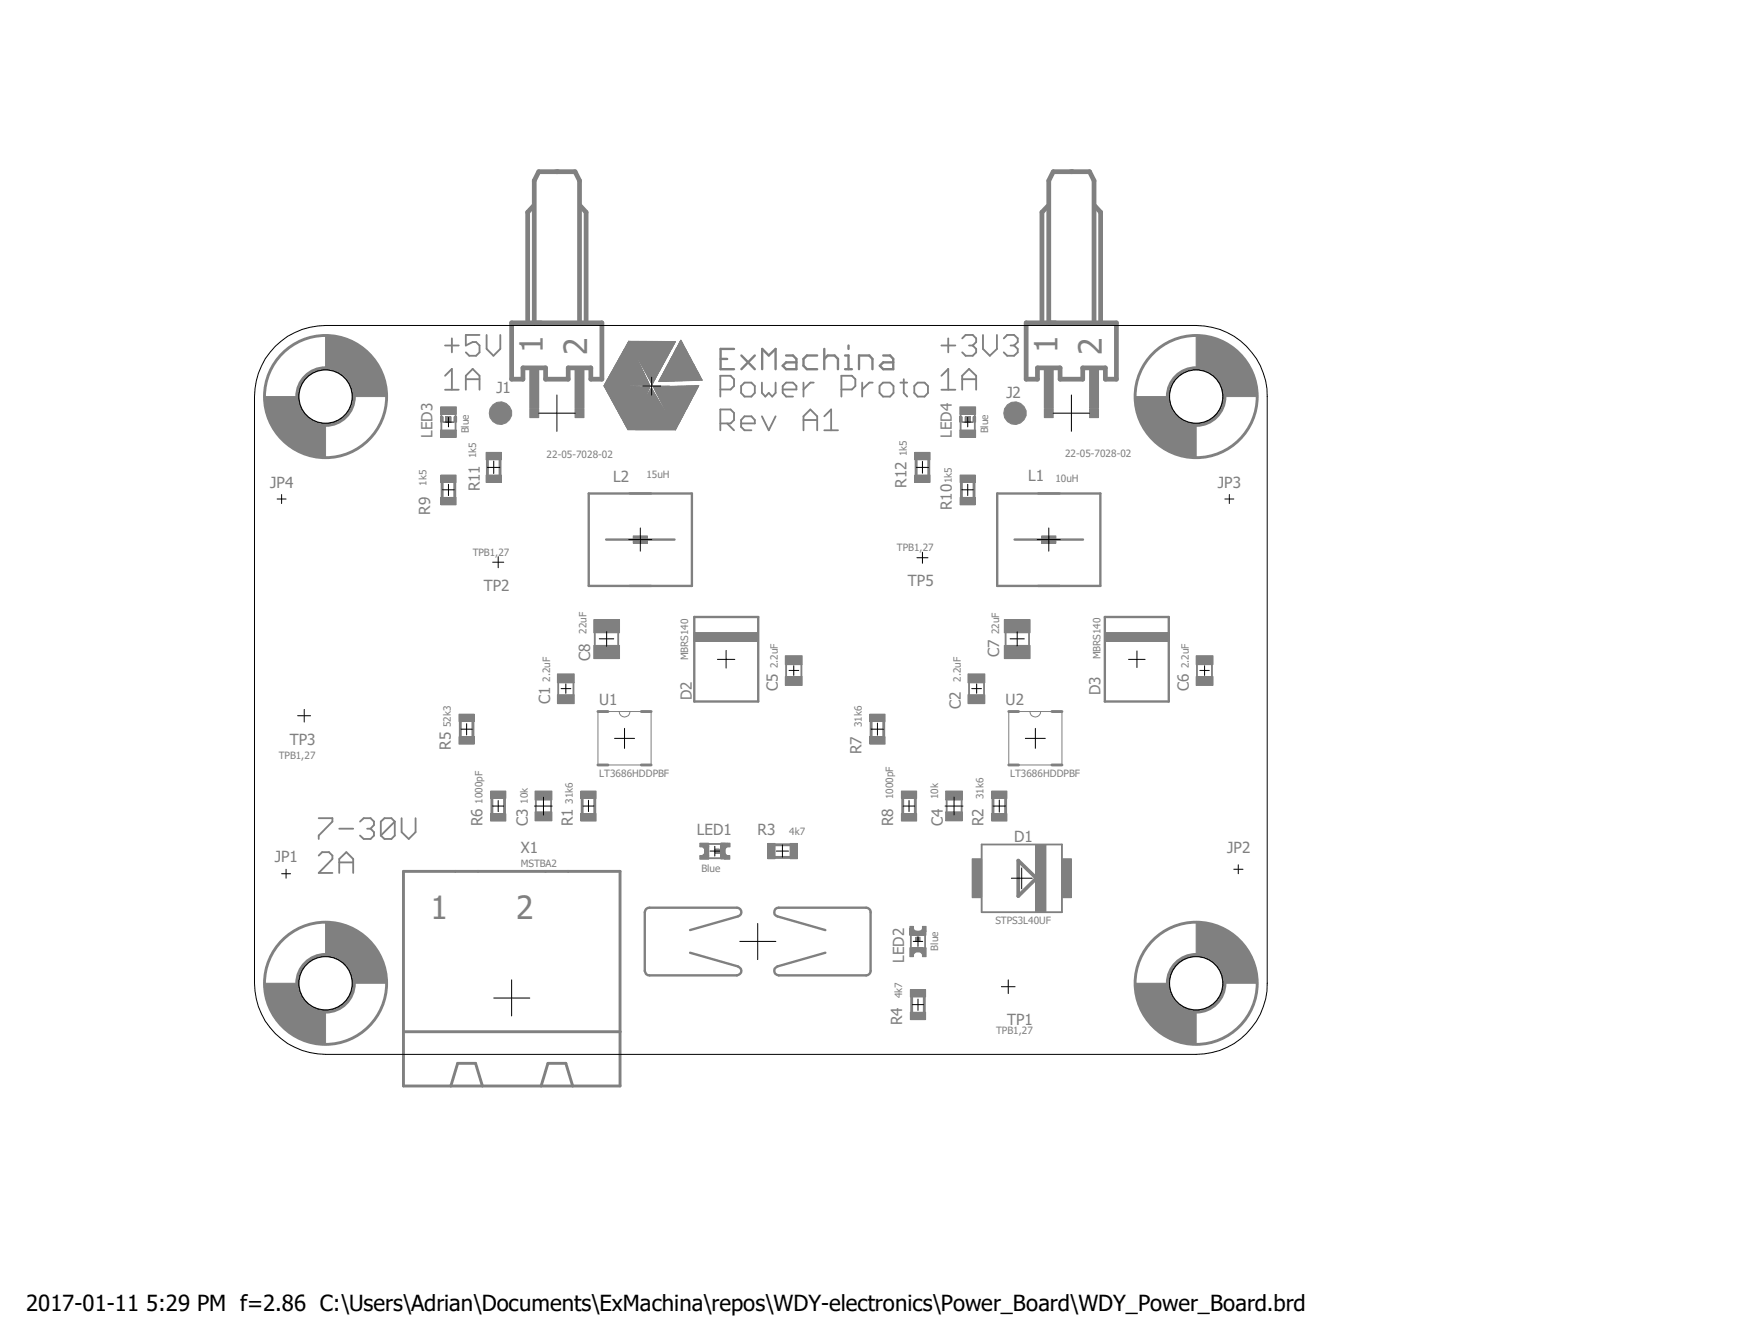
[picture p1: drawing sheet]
<svg xmlns="http://www.w3.org/2000/svg" width="279mm" height="216mm" viewBox="0 0 279 216" stroke-linecap="round" stroke-linejoin="round" font-family="sans-serif">
<path d="M4.2 20.2l271 170.4M275.2 20.2l-271 170.4" fill="none" stroke="#fff" stroke-width=".16"/>
<g fill="none" stroke="#808080" stroke-width=".3">
<path d="M71.6 55.5h2.2M72.7 54.4v2.2M77.1 53.8h-2.2v1.7l1.1-.5h.6l.5 .5v1.1l-.5 .6h-1.1l-.6-.6M78.3 53.8v2.3l1.1 1.1 1.1-1.1v-2.3M151.4 55.5h2.3M152.5 54.4v2.2M154.8 54.4l.5-.6h1.2l.5 .6v.6l-.5 .5M155.9 55.5h.6M156.5 55.5l.5 .6v.5l-.5 .6h-1.2l-.5-.6M158.1 53.8v2.3l1.1 1.1 1.2-1.1v-2.3M161.5 54.4l.5-.6h1.1l.6 .6v.6l-.6 .5M162.6 55.5h.5"/>
<path d="M163.1 55.5l.6 .6v.5l-.6 .6h-1.1l-.5-.6M71.6 60.4l1.1-1.1v3.4M71.6 62.7h2.2M74.9 62.7v-2.3l1.1-1.1 1.1 1.1v2.3M74.9 61h2.2M115.9 62.6h1.6l.6-.5v-1.1l-.6-.6h-1.6v3.4M115.9 68.1h1.6l.6-.6v-1.1l-.6-.6h-1.6v3.4M117 68.1l1.1 1.1M119.2 62.1l.6-.6h1.1l.5 .6v1.1l-.5 .6h-1.1l-.6-.6zM119.2 68.1h2.2v-.6l-.5-.6h-1.1l-.6 .6v1.1l.6 .6h1.1M122.6 61.5v1.7l.5 .6 .6-.6 .5 .6 .6-.6v-1.7M122.6 66.9l1.1 2.3 1.1-2.3"/>
<path d="M125.9 62.6h2.2v-.5l-.5-.6h-1.2l-.5 .6v1.1l.5 .6h1.2M129.2 61.5v2.3M129.2 69.2v-2.3l1.1-1.1 1.1 1.1v2.3M129.2 67.5h2.2M130.9 61.5h-.6l-1.1 1.1M132.6 69.2h2.2M132.6 66.9l1.1-1.1v3.4M135.3 62.6h1.7l.6-.5v-1.1l-.6-.6h-1.7v3.4M138.7 61.5v2.3M140.4 61.5h-.6l-1.1 1.1M141.5 62.1l.5-.6h1.2l.5 .6v1.1l-.5 .6h-1.2l-.5-.6zM144.8 61.5h1.1"/>
<path d="M145.4 61v2.2l.5 .6M147.6 61.5h1.1l.6 .6v1.1l-.6 .6h-1.1l-.5-.6v-1.1zM151.4 62.7h2.3M151.4 60.4l1.1-1.1v3.4M154.8 61h2.2M154.8 62.7v-2.3l1.1-1.1 1.1 1.1v2.3M51.3 131.5h2.2v.6l-2.2 2.2v.6M51.3 137.5l.5-.5h1.1l.6 .5v.6l-2.2 2.2h2.2M54.6 133.2h2.2M54.6 138.6h2.2M57.9 132.1l.6-.6h1.1l.6 .6v.5l-.6 .6M59.1 133.2h.5"/>
<path d="M59.6 133.2l.6 .6v.5l-.6 .6h-1.1l-.6-.6M63.5 132.1l-.6-.6h-1.1l-.5 .6v2.2M63.5 132.1v2.2l-.6 .6h-1.1l-.5-.6M63.5 132.1l-2.2 2.2M64.6 131.5v2.3l1.1 1.1 1.1-1.1v-2.3M54.6 140.3v-2.2l1.1-1.1 1.1 1.1v2.2"/>
</g>
<path d="M73.2 140.1h-8.3v34.5h34.8v-34.5h-8.3M76.9 140.1h10.9M64.9 165.9h34.8M72.5 174.6l1.1-3.7h2.9l1.1 3.7M87 174.6l1.1-3.7h2.9l1.1 3.7" fill="none" stroke="#808080" stroke-width=".47"/>
<path d="M111 149.5l7.7-2.2a.71 .71 0 0 0 .6-.8 .71 .71 0 0 0-.8-.6h-14a.72 .72 0 0 0-.8 .7v9.5a.72 .72 0 0 0 .8 .7h14a.73 .73 0 0 0 .8-.6 .73 .73 0 0 0-.6-.8l-7.7-2.2M132.8 149.5l-7.7-2.2a.71 .71 0 0 1-.5-.8 .71 .71 0 0 1 .7-.6h14a.72 .72 0 0 1 .7 .7v9.5a.72 .72 0 0 1-.7 .7h-14a.74 .74 0 0 1-.8-.6 .74 .74 0 0 1 .6-.8l7.7-2.2" fill="none" stroke="#808080" stroke-width=".38"/>
<path d="M115 136.5h.7v.7h-.7z" fill-rule="evenodd" fill="#808080"/>
<path d="M115 136.5h.7v.7h-.7z" fill="none" stroke="#808080" stroke-width=".16"/>
<path d="M147.3 150.7h.7v.6h-.7z" fill-rule="evenodd" fill="#808080"/>
<path d="M147.3 150.7h.7v.6h-.7z" fill="none" stroke="#808080" stroke-width=".16"/>
<path d="M157.9 135.8h12.9M157.9 146.6h12.9" fill="none" stroke="#808080" stroke-width=".3"/>
<path d="M163.8 138.3l2.9 2.9-2.9 2.9z" fill="none" stroke="#808080" stroke-width=".59"/>
<path d="M154.3 67h.5v.9h-.5z" fill-rule="evenodd" fill="#808080"/>
<path d="M154.3 67h.5v.9h-.5z" fill="none" stroke="#808080" stroke-width=".16"/>
<path d="M156.5 67h.4v.9h-.4z" fill-rule="evenodd" fill="#808080"/>
<path d="M156.5 67h.4v.9h-.4z" fill="none" stroke="#808080" stroke-width=".16"/>
<path d="M155.2 67h.9v.9h-.9z" fill-rule="evenodd" fill="#808080"/>
<path d="M155.2 67h.9v.9h-.9z" fill="none" stroke="#808080" stroke-width=".16"/>
<path d="M70.9 67h.4v.9h-.4z" fill-rule="evenodd" fill="#808080"/>
<path d="M70.9 67h.4v.9h-.4z" fill="none" stroke="#808080" stroke-width=".16"/>
<path d="M73 67h.4v.9h-.4z" fill-rule="evenodd" fill="#808080"/>
<path d="M73 67h.4v.9h-.4z" fill="none" stroke="#808080" stroke-width=".16"/>
<path d="M71.7 67h.9v.9h-.9z" fill-rule="evenodd" fill="#808080"/>
<path d="M71.7 67h.9v.9h-.9z" fill="none" stroke="#808080" stroke-width=".16"/>
<path d="M96.2 114.4h1.6M103.2 114.4h1.5M162.3 114.4h1.5M169.2 114.4h1.6M96.2 123h1.6M103.2 123h1.5M162.3 123h1.5M169.2 123h1.6" fill="none" stroke="#808080" stroke-width=".47"/>
<path d="M111.7 99.2h10.3v13.6h-10.3z" fill="none" stroke="#808080" stroke-width=".38"/>
<path d="M111.6 101.7h10.4v1.4h-10.4z" fill-rule="evenodd" fill="#808080"/>
<path d="M111.6 101.7h10.4v1.4h-10.4z" fill="none" stroke="#808080" stroke-width=".16"/>
<path d="M177.7 99.2h10.3v13.6h-10.3z" fill="none" stroke="#808080" stroke-width=".38"/>
<path d="M177.7 101.7h10.3v1.4h-10.3z" fill-rule="evenodd" fill="#808080"/>
<g fill="none" stroke="#808080" stroke-width=".16">
<path d="M98.3 60h5.3M98.3 59.9h5.2M98.4 59.8h5.1M98.4 59.7h5.1M98.5 59.7h4.9M98.5 59.6h4.9M98.6 59.5h4.7M98.6 59.4h4.7M98.7 59.3h4.6M98.7 59.3h4.5M98.7 59.2h4.5M98.8 59.1h4.4"/>
<path d="M98.8 59.1h4.3M98.8 59h4.3M98.9 58.9h4.2M98.9 58.9h4.1M98.9 58.8h4.1M99 58.8h4M99 58.7h4M99 58.6h3.9M99.1 58.6h3.8M99.1 58.5h3.8M99.1 58.5h3.7M99.2 58.4h3.6"/>
<path d="M99.2 58.3h3.6M99.2 58.3h3.5M99.3 58.3h3.4M99.3 58.2h3.4M99.3 58.1h3.4M99.4 58.1h3.3M99.4 58h3.3M99.4 58h3.2M99.4 57.9h3.2M99.5 57.9h3.1M99.5 57.8h3M99.5 57.7h3"/>
<path d="M99.6 57.7h2.9M99.6 57.7h2.8M99.6 57.6h2.8M99.7 57.5h2.7M99.7 57.4h2.7M99.7 57.4h2.6M99.8 57.3h2.5M99.8 57.2h2.4M99.9 57.2h2.3M99.9 57.1h2.3M99.9 57h2.3M100 57h2.2"/>
<path d="M100 56.9h2.1M100.1 56.8h2M100.1 56.8h1.9M100.1 56.7h1.9M100.2 56.6h1.8M100.2 56.6h1.7M100.2 56.5h1.7M100.3 56.4h1.6M100.3 56.3h1.6M100.3 56.3h1.5M100.4 56.3h1.4M100.4 56.2h1.4"/>
<path d="M100.4 56.1h1.3M100.5 56.1h1.2M100.5 56h1.2M100.5 56h1.1M100.6 55.9h1M100.6 55.8h1M100.7 55.8h.9M100.7 55.7h.8M100.7 55.6h.8M100.8 55.6h.7M100.8 55.5h.7M100.8 55.5h.6"/>
<path d="M100.8 55.4h.6M100.9 55.4h7.5M100.9 55.3h.4M100.9 55.3h7.6M100.9 55.2h.4M101 55.2h7.5M101 55.2h.3M101 55.1h7.5M101 55.1h.2M101 55h7.6M101.1 55h7.5M101.1 54.9h7.5"/>
<path d="M101.1 54.9l-3.9 7.1M101.1 54.9l3.8 6.9M101.1 54.9l3.4 7-5.6 .1 5.6 .3M101.3 55.1h7.2M101.3 55.2h7.2M101.4 55.3h7M101.4 55.4h7M101.5 55.5h6.8M101.5 55.6h6.8M101.6 55.7h6.6M101.6 55.6h6.6M101.6 55.8h6.6"/>
<path d="M101.7 55.9h6.4M101.7 56h6.4M101.8 56.1h6.2M101.8 56h6.2M101.9 56.2h6M101.9 56.1h6M101.9 56.3h6M102 56.4h5.8M102 56.5h5.8M102.1 56.6h5.6M102.1 56.7h5.6M102.2 56.8h5.5"/>
<path d="M102.2 56.7h5.5M102.2 56.9h5.4M102.2 56.8h5.4M102.3 57h5.2M102.3 56.9h5.2M102.3 57.1h5.2M102.4 57.1h5M102.4 57.2h5M102.4 57.3h5M102.5 57.4h4.8M102.6 57.5h4.6M102.6 57.6h4.5"/>
<path d="M102.6 57.6h4.6M102.7 57.7h4.4M102.7 57.8h4.4M102.8 57.9h4.2M102.8 58h4.2M102.9 58.1h4M102.9 58h4M102.9 58.2h4M103 58.3h3.8M103 58.2h3.8M103 58.4h3.7M103 58.4h3.8"/>
<path d="M103.1 58.5h3.6M103.2 58.6h3.4M103.2 58.7h3.4M103.3 58.8h3.3M103.3 58.7h3.3M103.3 58.8h3.2M103.3 58.9h3.2M103.4 59h3M103.4 59.1h2.9M103.4 59.1h3M103.5 59.2h2.8M103.5 59.1h2.8"/>
<path d="M103.5 59.3h2.8M103.6 59.4h2.6M103.6 59.5h2.6M103.7 59.6h2.4M103.7 59.5h2.4M103.8 59.7h2.2M103.8 59.8h2.2M103.8 59.9h2.1M103.9 59.9h2M103.9 60h2M106.7 60h5.7M106.7 59.9h5.6"/>
<path d="M106.8 59.9h5.5M106.8 59.8h5.5M106.8 59.8h5.4M106.8 59.7h5.4M106.8 59.7h5.3M106.9 59.6h5.2M106.9 59.5h5.2M107 59.5h5.1M107 59.4h5M107.1 59.3h4.9M107.1 59.3h4.8M107.1 59.2h4.8"/>
<path d="M107.1 59.1h4.8M107.1 59.1h4.7M107.2 59.1h4.6M107.2 59h4.6M107.2 58.9h4.6M107.3 58.9h4.5M107.3 58.8h4.4M107.4 58.8h4.3M107.4 58.7h4.3M107.4 58.7h4.2M107.4 58.6h4.2M107.4 58.5h4.2"/>
<path d="M107.5 58.5h4M107.5 58.4h4M107.6 58.4h3.9M107.6 58.3h3.8M107.7 58.2h3.7M107.7 58.2h3.6M107.7 58.1h3.6M107.7 58h3.6M107.8 58h3.5M107.8 57.9h3.4M107.8 57.8h3.4M107.9 57.8h3.3"/>
<path d="M107.9 57.7h3.2M107.9 57.6h3.2M107.9 57.6h3.1M108 57.5h3M108 57.4h3M108.1 57.4h2.9M108.1 57.3h2.8M108.2 57.3h2.7M108.2 57.2h2.7M108.2 57.2h2.6M108.2 57.1h2.6M108.2 57.1h2.5"/>
<path d="M108.3 57h2.4M108.3 56.9h2.4M108.4 56.9h2.3M108.4 56.8h2.2M108.4 56.7h2.2M108.5 56.7h2.1M108.5 56.6h2M108.5 56.5h2M108.5 56.5h1.9M108.6 56.4h1.8M108.6 54.9l-3.7 6.9M108.6 56.3h1.8"/>
<path d="M108.7 56.3h1.7M108.7 56.2h1.6M108.7 56.1h1.6M108.8 56.1h1.5M108.8 56h1.4M108.8 55.9h1.4M108.9 55.9h1.2M108.9 55.8h1.2M109 55.8h1.1M109 55.7h1M109 55.6h1M109.1 55.6h.9"/>
<path d="M109.1 55.5h.8M109.1 55.4h.8M109.2 55.3h.7M109.2 55.3h.6M109.2 55.2h.6M109.3 55.2h.5M109.3 55.1h.4M109.3 55h.4M109.3 54.9h.3M109.4 54.9h.2M109.4 54.8h.2M109.5 54.8h.1"/>
<path d="M109.5 54.7h.1M109.5 54.7l3.4 6.4-6.9 .2zM97.2 62.1h3M97.2 62l3.8 7.1h7.7M97.2 62h2.3M97.2 62.1h4.3M97.2 62.1h3.6M97.2 62h2.2M97.2 61.9h4.6M97.2 62.2h5.7M97.2 61.9h6.9M97.2 61.8h7.2"/>
<path d="M97.3 62.3h6.9M97.3 62.2h6.2M97.3 61.8h7.1M97.3 62.4h7.1M97.3 62.3h7.2M97.3 61.7h7.1M97.4 62.4h7M97.4 61.6h7M97.4 62.5h7M97.4 61.6h6.9M97.4 61.5h6.9M97.5 62.6h6.9"/>
<path d="M97.5 62.5h6.9M97.5 61.5h6.8M97.5 62.7h6.8M97.5 61.4h6.8M97.5 61.4h6.7M97.5 61.3h6.7M97.6 62.8h6.6M97.6 62.8h6.7M97.6 61.3h6.6M97.6 61.2h6.5M97.6 62.9h6.6M97.6 61.1h6.5"/>
<path d="M97.7 63h6.5M97.7 62.9h6.5M97.7 61.1h6.4M97.7 61h6.4M97.7 63.1h6.4M97.7 63h6.4M97.8 63.2h6.3M97.8 60.9h6.2M97.8 63.3h6.3M97.8 60.8h6.2M97.8 60.8h6.1M97.9 63.4h6.1"/>
<path d="M97.9 63.3h6.1M97.9 60.7h6M97.9 60.6h6M98 63.5h5.9M98 63.5h6M98 60.6h5.8M98 60.5h5.8M98 63.6h5.9M98 63.7h5.9M98 60.4h5.8M98.1 63.8h5.7M98.1 63.7h5.7"/>
<path d="M98.1 60.4h5.7M98.1 60.3h5.6M98.1 60.2h5.6M98.2 63.9h5.6M98.2 63.8h5.6M98.2 60.2h5.5M98.2 60.2h5.4M98.2 64h5.6M98.2 60.1h5.4M98.3 64.1h5.4M98.3 64h5.4M98.3 64.2h5.3"/>
<path d="M98.4 64.3h5.2M98.4 64.4h5.1M98.5 64.5h5M98.5 64.4h5M98.6 64.6h4.9M98.6 64.6h4.8M98.6 64.7h4.8M98.7 64.8h7.5M98.7 64.8h4.7M98.7 64.9h7.5M98.7 64.9h4.6M98.8 65h7.5"/>
<path d="M98.8 64.9h7.5M98.8 65.1h7.5M98.8 65.2h7.6M98.9 65.2h7.5M98.9 65.3h7.5M99 65.4h7.5M99 65.3h7.5M99 65.4h7.6M99.1 65.5h7.5M99.1 65.6h7.5M99.1 65.7h7.6M99.1 65.7h7.5"/>
<path d="M99.2 65.8h7.5M99.2 65.7h7.5M99.2 65.8h7.6M99.3 65.9h7.5M99.3 66h7.5M99.4 66h7.5M99.4 66.1h7.5M99.4 66.2h7.6M99.5 66.3h7.5M99.5 66.4h7.6M99.5 66.3h7.6M99.6 66.5h7.5"/>
<path d="M99.6 66.4h7.5M99.6 66.5h7.6M99.7 66.6h7.5M99.7 66.7h7.5M99.7 66.8h7.6M99.7 66.7h7.6M99.8 66.8h7.6M99.8 66.8h7.5M99.8 66.9h7.6M99.9 67h7.5M99.9 67.1h7.6M100 67.2h7.6"/>
<path d="M100 67.3h7.6M100.1 67.4h7.6M100.1 67.3h7.5M100.2 67.5h7.5M100.2 67.6h7.6M100.2 67.7h7.6M100.3 67.8h7.6M100.3 67.7h7.6M100.3 67.9h7.6M100.4 67.9h7.6M100.4 67.9h7.5M100.4 68h7.6"/>
<path d="M100.5 68.1h7.5M100.5 68h7.5M100.5 68.2h7.6M100.5 68.1h7.6M100.5 68.2h7.7M100.6 68.3h7.6M100.6 68.4h7.6M100.7 68.5h7.6M100.7 68.4h7.5M100.7 68.5h8.3M100.8 68.6h7.6M100.8 68.6h8.1"/>
<path d="M100.8 68.7h8.1M100.8 68.7h8M100.8 68.7h7.6M100.9 68.8h7.9M100.9 68.8h7.6M100.9 68.9h7.9M101 69h7.7M102 62.1h5.7M103.4 64.9h2.8M103.4 64.8h2.8M103.4 64.7h2.7M103.5 64.7h2.6"/>
<path d="M103.5 64.6h2.6M103.5 64.6h2.5M103.6 64.5h2.4M103.6 64.4h2.4M103.6 64.4h2.3M103.7 64.3h2.2M103.8 64.2h2M103.8 64.1h2M103.8 64.1h1.9M103.8 64h1.9M103.9 64h1.8M103.9 63.9h1.8"/>
<path d="M104 63.8h1.6M104 60.1h1.8M104 60h1.8M104 63.7h1.5M104 60.2h1.8M104.1 63.7h1.4M104.1 63.6h1.4M104.1 60.2h1.6M104.1 60.3h1.6M104.1 63.5h1.4M104.1 63.5h1.3M104.1 60.4h1.5"/>
<path d="M104.1 60.4h1.6M104.2 63.5h1.2M104.2 63.4h1.2M104.2 60.5h1.4M104.2 60.6h1.3M104.3 63.3h1M104.3 60.7h1.2M104.3 60.6h1.2M104.3 63.2h1M104.4 63.2h.8M104.4 60.8h1.1M104.4 63.1h.8"/>
<path d="M104.4 60.9h1M104.4 60.8h1M104.4 63h.8M104.4 61h1M104.5 62.3l-1.2 2.7 1.5-2.6 3.8 6.7M104.5 63h.6M104.5 62.9h.6M104.5 61h.8M104.5 61.1h.7M104.6 62.8h.4M104.6 61.2h.6M104.6 61.1h.6"/>
<path d="M104.6 62.7h.4M104.6 62.7h.3M104.6 61.3h.6M104.6 61.3h.5M104.7 62.6h.2M104.7 61.4h.4M104.7 62.5h.2M104.7 61.5h.3M104.7 61.5h.4M104.8 62.4h.1M104.8 61.6h.2M104.9 61.7h.1"/>
<path d="M104.9 61.8h.1M105.1 62.2l7.3-.2-3.8 7.1M105.1 62.2l3.5 6.9M105.1 62.2h7.2M105.2 62.3h7M105.2 62.2h7.1M105.2 62.4h7M105.2 62.4h6.9M105.3 62.5h6.8M105.3 62.7h6.8M105.3 62.6h6.8M105.4 62.7h6.6"/>
<path d="M105.4 62.8h6.6M105.5 62.9h6.4M105.5 63h6.4M105.5 63.1h6.3M105.5 63h6.3M105.6 63.2h6.2M105.6 63.1h6.2M105.7 63.3h6M105.7 63.4h6M105.7 63.5h5.9M105.7 63.4h5.9M105.8 63.5h5.8"/>
<path d="M105.8 63.6h5.7M105.9 63.7h5.6M105.9 63.8h5.5M105.9 63.8h5.6M106 63.9h5.4M106 63.8h5.4M106 64h5.3M106 61.3h1.2M106 61.3h2.5M106 64.1h5.3M106 61.2h3.8M106 61.2h5.1"/>
<path d="M106.1 64.1h5.2M106.1 61.1h6.3M106.1 61.1h6.8M106.1 64.2h5.1M106.1 64.2h5.2M106.1 61h6.8M106.2 64.3h5M106.2 61h6.7M106.2 64.4h4.9M106.2 60.9h6.6M106.3 64.5h4.8M106.3 64.4h4.8"/>
<path d="M106.3 60.8h6.5M106.3 60.8h6.4M106.3 64.6h4.7M106.3 60.7h6.4M106.3 60.6h6.3M106.4 64.7h4.6M106.4 64.6h4.6M106.4 60.6h6.2M106.4 60.5h6.2M106.4 64.8h4.5M106.5 64.9h4.4M106.5 64.8h4.4"/>
<path d="M106.5 60.4h6.1M106.5 60.4h6M106.5 64.9h4.3M106.5 60.3h6M106.6 65h4.2M106.6 60.3h5.9M106.6 60.2h5.9M106.6 65.1h4.1M106.6 65.1h4.2M106.6 60.2h5.8M106.6 65.2h4.1M106.6 60.1h5.8"/>
<path d="M106.7 65.3h4M106.7 65.2h4M106.7 65.4h3.9M106.8 65.4h3.8M106.8 65.5h3.7M106.8 65.5h3.8M106.8 65.6h3.7M106.9 65.7h3.5M106.9 65.7h3.6M106.9 65.8h3.5M107 65.8h3.4M107 65.9h3.3"/>
<path d="M107.1 66h3.2M107.1 66.1h3.1M107.1 66h3.1M107.1 66.2h3.1M107.2 66.3h3M107.2 66.2h3M107.2 66.3h2.9M107.3 66.4h2.8M107.3 66.5h2.7M107.4 66.6h2.6M107.4 66.5h2.6M107.4 66.7h2.5"/>
<path d="M107.4 66.6h2.5M107.4 66.8h2.5M107.5 66.8h2.4M107.5 66.9h2.3M107.6 67h2.2M107.6 67.1h2.1M107.7 67.1h2M107.7 62.1h4.6M107.7 67.2h1.9M107.7 67.3h1.9M107.8 67.4h1.8M107.8 67.5h1.7"/>
<path d="M107.8 67.4h1.7M107.9 67.6h1.5M107.9 67.6h1.6M107.9 67.5h1.6M107.9 67.7h1.5M107.9 67.8h1.4M108 67.9h1.3M108 67.8h1.3M108.1 68h1.1M108.1 68.1h1.1M108.2 68.2h.9M108.2 68.3h.9"/>
<path d="M108.3 68.4h.7M108.3 68.5h.7M108.4 68.5h.5M108.4 68.6h.5M108.5 68.7h.3M108.5 68.8h.3M109 62.1h3.4M110.4 62.1h2M111.8 62h.6M177.7 101.7h10.3v1.4h-10.3z"/>
</g>
<g fill="none" stroke="#808080" stroke-width=".38">
<path d="M115.9 57.7h1.1M118.1 56.1h-2.2v3.3h2.2M119.3 57.1l2.1 2.3M121.4 57.1l-2.1 2.3M122.6 59.4v-3.3l1.1 1 1.1-1v3.3M126.4 57.1h1.2l.5 .6v1.7h-1.7l-.5-.6 .5-.5h1.7M131.4 57.1h-1.6l-.6 .6v1.1l.6 .6h1.6M132.6 57.7l.5-.6h1.1l.6 .6v1.7M132.6 56.1v3.3M135.9 59.4h1.1M135.9 57.1h.6v2.3M136.5 55.5v.6"/>
<path d="M138.2 59.4v-2.3h1.6l.5 .6v1.7M142.1 57.1h1.1l.5 .6v1.7h-1.6l-.6-.6 .6-.5h1.6M101.3 79.3h3.4M167 79.3h3.4M101.3 94.2h3.4M167 94.2h3.4"/>
</g>
<g fill="none" stroke="#808080" stroke-width=".47">
<circle cx="52.4" cy="63.8" r="9.8"/>
<circle cx="192.4" cy="63.8" r="9.8"/>
<circle cx="52.4" cy="158.1" r="9.8"/>
<circle cx="192.4" cy="158.1" r="9.8"/>
</g>
<g fill="none" stroke="#808080" stroke-width=".59">
<circle cx="52.4" cy="63.8" r="4.6"/>
<circle cx="192.4" cy="63.8" r="4.6"/>
<circle cx="52.4" cy="158.1" r="4.6"/>
<circle cx="192.4" cy="158.1" r="4.6"/>
</g>
<path d="M82.3 51.9v9.1M96.8 51.9v9.1" fill="none" stroke="#808080" stroke-width=".76"/>
<circle cx="80.5" cy="66.4" r="1.81" fill="#808080"/>
<circle cx="80.5" cy="66.4" r="1.81" fill="none" stroke="#808080" stroke-width=".16"/>
<path d="M165.1 51.9v9.1M179.6 51.9v9.1" fill="none" stroke="#808080" stroke-width=".76"/>
<circle cx="163.3" cy="66.4" r="1.81" fill="#808080"/>
<circle cx="163.3" cy="66.4" r="1.81" fill="none" stroke="#808080" stroke-width=".16"/>
<path d="M73.2 140.1h3.7M87.8 140.1h3.6" fill="none" stroke="#808080" stroke-width=".47"/>
<path d="M116.6 135.6h.2h.2l.1 .2-.1 .2-.2 .1-.2-.1-.1-.2 .3-.1 .1 .1-.1 .2-.3-.2z" fill-rule="evenodd" fill="#808080"/>
<path d="M116.6 135.6h.2h.2l.1 .2-.1 .2-.2 .1-.2-.1-.1-.2 .3-.1 .1 .1-.1 .2-.3-.2z" fill="none" stroke="#808080" stroke-width=".16"/>
<path d="M114 135.7h2.1M114 138h2M117.3 136a.88 .88 0 0 0-.8 .8 .88 .88 0 0 0 .8 .9" fill="none" stroke="#808080" stroke-width=".3"/>
<path d="M112.6 136.1a.78 .78 0 0 1 .8 .7 .78 .78 0 0 1-.8 .8" fill="none" stroke="#808080" stroke-width=".17"/>
<path d="M117 135.6h.4v.5h-.4z" fill-rule="evenodd" fill="#808080"/>
<path d="M117 135.6h.4v.5h-.4z" fill="none" stroke="#808080" stroke-width=".16"/>
<path d="M116.5 136h.2v.2h-.2z" fill-rule="evenodd" fill="#808080"/>
<path d="M116.5 136h.2v.2h-.2z" fill="none" stroke="#808080" stroke-width=".16"/>
<path d="M116 135.6h1.1v.1h-1.1z" fill-rule="evenodd" fill="#808080"/>
<path d="M116 135.6h1.1v.1h-1.1z" fill="none" stroke="#808080" stroke-width=".16"/>
<path d="M116.5 137.5h.9v.6h-.9z" fill-rule="evenodd" fill="#808080"/>
<path d="M116.5 137.5h.9v.6h-.9z" fill="none" stroke="#808080" stroke-width=".16"/>
<path d="M116 135.6h.6v2.5h-.6z" fill-rule="evenodd" fill="#808080"/>
<path d="M116 135.6h.6v2.5h-.6z" fill="none" stroke="#808080" stroke-width=".16"/>
<path d="M112.6 135.6h1.4v.5h-1.4z" fill-rule="evenodd" fill="#808080"/>
<path d="M112.6 135.6h1.4v.5h-1.4z" fill="none" stroke="#808080" stroke-width=".16"/>
<path d="M112.6 137.5h1.4v.6h-1.4z" fill-rule="evenodd" fill="#808080"/>
<path d="M112.6 137.5h1.4v.6h-1.4z" fill="none" stroke="#808080" stroke-width=".16"/>
<path d="M113.3 136h.7v1.6h-.7z" fill-rule="evenodd" fill="#808080"/>
<path d="M113.3 136h.7v1.6h-.7z" fill="none" stroke="#808080" stroke-width=".16"/>
<path d="M113.2 136.1h.2v.2h-.2z" fill-rule="evenodd" fill="#808080"/>
<path d="M113.2 136.1h.2v.2h-.2z" fill="none" stroke="#808080" stroke-width=".16"/>
<path d="M113.2 137.4h.2v.2h-.2z" fill-rule="evenodd" fill="#808080"/>
<path d="M113.2 137.4h.2v.2h-.2z" fill="none" stroke="#808080" stroke-width=".16"/>
<path d="M124.6 137.8h2.5M124.6 135.8h2.5" fill="none" stroke="#808080" stroke-width=".47"/>
<path d="M127.1 135.6h1.2v2.4h-1.2z" fill-rule="evenodd" fill="#808080"/>
<path d="M127.1 135.6h1.2v2.4h-1.2z" fill="none" stroke="#808080" stroke-width=".16"/>
<path d="M123.5 135.6h1.2v2.4h-1.2z" fill-rule="evenodd" fill="#808080"/>
<path d="M123.5 135.6h1.2v2.4h-1.2z" fill="none" stroke="#808080" stroke-width=".16"/>
<path d="M146.6 160.3v2.5M148.7 160.3v2.5" fill="none" stroke="#808080" stroke-width=".47"/>
<path d="M146.4 162.7h2.5v1.2h-2.5z" fill-rule="evenodd" fill="#808080"/>
<path d="M146.4 162.7h2.5v1.2h-2.5z" fill="none" stroke="#808080" stroke-width=".16"/>
<path d="M146.4 159.1h2.5v1.2h-2.5z" fill-rule="evenodd" fill="#808080"/>
<path d="M146.4 159.1h2.5v1.2h-2.5z" fill="none" stroke="#808080" stroke-width=".16"/>
<path d="M146.4 149.4l.2-.1 .3 .1v.2v.2l-.3 .1-.2-.1-.1-.2 .3-.2 .2 .2-.2 .1-.3-.1z" fill-rule="evenodd" fill="#808080"/>
<path d="M146.4 149.4l.2-.1 .3 .1v.2v.2l-.3 .1-.2-.1-.1-.2 .3-.2 .2 .2-.2 .1-.3-.1z" fill="none" stroke="#808080" stroke-width=".16"/>
<path d="M146.5 150.3v2.1M146.8 149.1a.85 .85 0 0 0 .9 .8 .85 .85 0 0 0 .8-.8M148.8 150.4v2" fill="none" stroke="#808080" stroke-width=".3"/>
<path d="M146.9 153.7a.78 .78 0 0 1 .7-.8 .78 .78 0 0 1 .8 .8" fill="none" stroke="#808080" stroke-width=".17"/>
<path d="M146.3 148.9h.6v.5h-.6z" fill-rule="evenodd" fill="#808080"/>
<path d="M146.3 148.9h.6v.5h-.6z" fill="none" stroke="#808080" stroke-width=".16"/>
<path d="M146.9 149.6h.1v.2h-.1z" fill-rule="evenodd" fill="#808080"/>
<path d="M146.9 149.6h.1v.2h-.1z" fill="none" stroke="#808080" stroke-width=".16"/>
<path d="M146.3 149.3h.2v1.1h-.2z" fill-rule="evenodd" fill="#808080"/>
<path d="M146.3 149.3h.2v1.1h-.2z" fill="none" stroke="#808080" stroke-width=".16"/>
<path d="M148.4 148.9h.6v.9h-.6z" fill-rule="evenodd" fill="#808080"/>
<path d="M148.4 148.9h.6v.9h-.6z" fill="none" stroke="#808080" stroke-width=".16"/>
<path d="M146.4 149.7h2.5v.7h-2.5z" fill-rule="evenodd" fill="#808080"/>
<path d="M146.4 149.7h2.5v.7h-2.5z" fill="none" stroke="#808080" stroke-width=".16"/>
<path d="M146.3 152.4h.6v1.4h-.6z" fill-rule="evenodd" fill="#808080"/>
<path d="M146.3 152.4h.6v1.4h-.6z" fill="none" stroke="#808080" stroke-width=".16"/>
<path d="M148.4 152.4h.6v1.4h-.6z" fill-rule="evenodd" fill="#808080"/>
<path d="M148.4 152.4h.6v1.4h-.6z" fill="none" stroke="#808080" stroke-width=".16"/>
<path d="M146.9 152.4h1.6v.6h-1.6z" fill-rule="evenodd" fill="#808080"/>
<path d="M146.9 152.4h1.6v.6h-1.6z" fill="none" stroke="#808080" stroke-width=".16"/>
<path d="M146.9 153h.3v.2h-.3z" fill-rule="evenodd" fill="#808080"/>
<path d="M146.9 153h.3v.2h-.3z" fill="none" stroke="#808080" stroke-width=".16"/>
<path d="M148.2 153h.2v.2h-.2z" fill-rule="evenodd" fill="#808080"/>
<path d="M148.2 153h.2v.2h-.2z" fill="none" stroke="#808080" stroke-width=".16"/>
<path d="M157.9 135.8v10.8M170.8 135.8v10.8" fill="none" stroke="#808080" stroke-width=".3"/>
<path d="M170.8 138h1.5v6.3h-1.5z" fill-rule="evenodd" fill="#808080"/>
<path d="M170.8 138h1.5v6.3h-1.5z" fill="none" stroke="#808080" stroke-width=".16"/>
<path d="M156.4 138h1.5v6.3h-1.5z" fill-rule="evenodd" fill="#808080"/>
<path d="M156.4 138h1.5v6.3h-1.5z" fill="none" stroke="#808080" stroke-width=".16"/>
<path d="M166.6 135.8h1.6v10.8h-1.6z" fill-rule="evenodd" fill="#808080"/>
<path d="M166.6 135.8h1.6v10.8h-1.6z" fill="none" stroke="#808080" stroke-width=".16"/>
<path d="M89.8 109.7v2M92.2 109.7v2" fill="none" stroke="#808080" stroke-width=".3"/>
<path d="M89.7 111.7h2.7v1.4h-2.7z" fill-rule="evenodd" fill="#808080"/>
<path d="M89.7 111.7h2.7v1.4h-2.7z" fill="none" stroke="#808080" stroke-width=".16"/>
<path d="M89.7 108.3h2.7v1.5h-2.7z" fill-rule="evenodd" fill="#808080"/>
<path d="M89.7 108.3h2.7v1.5h-2.7z" fill="none" stroke="#808080" stroke-width=".16"/>
<path d="M154.5 66.6v2.6M156.8 66.6v2.6" fill="none" stroke="#808080" stroke-width=".3"/>
<path d="M154.4 65.4h2.5v1.2h-2.5z" fill-rule="evenodd" fill="#808080"/>
<path d="M154.4 65.4h2.5v1.2h-2.5z" fill="none" stroke="#808080" stroke-width=".16"/>
<path d="M154.4 69.1h2.5v1.2h-2.5z" fill-rule="evenodd" fill="#808080"/>
<path d="M154.4 69.1h2.5v1.2h-2.5z" fill="none" stroke="#808080" stroke-width=".16"/>
<path d="M154.6 77.5v2.5M156.7 77.5v2.5" fill="none" stroke="#808080" stroke-width=".47"/>
<path d="M154.4 80h2.5v1.2h-2.5z" fill-rule="evenodd" fill="#808080"/>
<path d="M154.4 80h2.5v1.2h-2.5z" fill="none" stroke="#808080" stroke-width=".16"/>
<path d="M154.4 76.4h2.5v1.2h-2.5z" fill-rule="evenodd" fill="#808080"/>
<path d="M154.4 76.4h2.5v1.2h-2.5z" fill="none" stroke="#808080" stroke-width=".16"/>
<path d="M71 66.6v2.6M73.3 66.6v2.6" fill="none" stroke="#808080" stroke-width=".3"/>
<path d="M70.9 65.4h2.5v1.2h-2.5z" fill-rule="evenodd" fill="#808080"/>
<path d="M70.9 65.4h2.5v1.2h-2.5z" fill="none" stroke="#808080" stroke-width=".16"/>
<path d="M70.9 69.1h2.5v1.2h-2.5z" fill-rule="evenodd" fill="#808080"/>
<path d="M70.9 69.1h2.5v1.2h-2.5z" fill="none" stroke="#808080" stroke-width=".16"/>
<path d="M71.1 77.5v2.5M73.2 77.5v2.5" fill="none" stroke="#808080" stroke-width=".47"/>
<path d="M70.9 80h2.5v1.2h-2.5z" fill-rule="evenodd" fill="#808080"/>
<path d="M70.9 80h2.5v1.2h-2.5z" fill="none" stroke="#808080" stroke-width=".16"/>
<path d="M70.9 76.4h2.5v1.2h-2.5z" fill-rule="evenodd" fill="#808080"/>
<path d="M70.9 76.4h2.5v1.2h-2.5z" fill="none" stroke="#808080" stroke-width=".16"/>
<path d="M147.4 73.9v2.5M149.4 73.9v2.5" fill="none" stroke="#808080" stroke-width=".47"/>
<path d="M147.2 76.4h2.4v1.2h-2.4z" fill-rule="evenodd" fill="#808080"/>
<path d="M147.2 76.4h2.4v1.2h-2.4z" fill="none" stroke="#808080" stroke-width=".16"/>
<path d="M147.2 72.7h2.4v1.2h-2.4z" fill-rule="evenodd" fill="#808080"/>
<path d="M147.2 72.7h2.4v1.2h-2.4z" fill="none" stroke="#808080" stroke-width=".16"/>
<path d="M78.4 73.9v2.5M80.4 73.9v2.5" fill="none" stroke="#808080" stroke-width=".47"/>
<path d="M78.2 76.4h2.4v1.2h-2.4z" fill-rule="evenodd" fill="#808080"/>
<path d="M78.2 76.4h2.4v1.2h-2.4z" fill="none" stroke="#808080" stroke-width=".16"/>
<path d="M78.2 72.7h2.4v1.2h-2.4z" fill-rule="evenodd" fill="#808080"/>
<path d="M78.2 72.7h2.4v1.2h-2.4zM96.2 114.4h8.5v8.6h-8.5zM99.6 114.4a.87 .87 0 0 0 .9 .9 .87 .87 0 0 0 .8-.9M162.3 114.4h8.5v8.6h-8.5zM165.7 114.4a.87 .87 0 0 0 .8 .9 .87 .87 0 0 0 .9-.9" fill="none" stroke="#808080" stroke-width=".16"/>
<path d="M93.6 128.4v2.4M95.7 128.4v2.4" fill="none" stroke="#808080" stroke-width=".47"/>
<path d="M93.4 127.2h2.5v1.2h-2.5z" fill-rule="evenodd" fill="#808080"/>
<path d="M93.4 127.2h2.5v1.2h-2.5z" fill="none" stroke="#808080" stroke-width=".16"/>
<path d="M93.4 130.8h2.5v1.2h-2.5z" fill-rule="evenodd" fill="#808080"/>
<path d="M93.4 130.8h2.5v1.2h-2.5z" fill="none" stroke="#808080" stroke-width=".16"/>
<path d="M86.2 128.6v2M88.6 128.6v2" fill="none" stroke="#808080" stroke-width=".3"/>
<path d="M86.1 127.2h2.7v1.4h-2.7z" fill-rule="evenodd" fill="#808080"/>
<path d="M86.1 127.2h2.7v1.4h-2.7z" fill="none" stroke="#808080" stroke-width=".16"/>
<path d="M86.1 130.5h2.7v1.5h-2.7z" fill-rule="evenodd" fill="#808080"/>
<path d="M86.1 130.5h2.7v1.5h-2.7z" fill="none" stroke="#808080" stroke-width=".16"/>
<path d="M155.9 109.7v2M158.3 109.7v2" fill="none" stroke="#808080" stroke-width=".3"/>
<path d="M155.7 111.7h2.7v1.4h-2.7z" fill-rule="evenodd" fill="#808080"/>
<path d="M155.7 111.7h2.7v1.4h-2.7z" fill="none" stroke="#808080" stroke-width=".16"/>
<path d="M155.7 108.3h2.7v1.5h-2.7z" fill-rule="evenodd" fill="#808080"/>
<path d="M155.7 108.3h2.7v1.5h-2.7z" fill="none" stroke="#808080" stroke-width=".16"/>
<path d="M159.7 128.4v2.4M161.8 128.4v2.4" fill="none" stroke="#808080" stroke-width=".47"/>
<path d="M159.5 127.2h2.5v1.2h-2.5z" fill-rule="evenodd" fill="#808080"/>
<path d="M159.5 127.2h2.5v1.2h-2.5z" fill="none" stroke="#808080" stroke-width=".16"/>
<path d="M159.5 130.8h2.5v1.2h-2.5z" fill-rule="evenodd" fill="#808080"/>
<path d="M159.5 130.8h2.5v1.2h-2.5z" fill="none" stroke="#808080" stroke-width=".16"/>
<path d="M152.3 128.6v2M154.7 128.6v2" fill="none" stroke="#808080" stroke-width=".3"/>
<path d="M152.1 127.2h2.7v1.4h-2.7z" fill-rule="evenodd" fill="#808080"/>
<path d="M152.1 127.2h2.7v1.4h-2.7z" fill="none" stroke="#808080" stroke-width=".16"/>
<path d="M152.1 130.5h2.7v1.5h-2.7z" fill-rule="evenodd" fill="#808080"/>
<path d="M152.1 130.5h2.7v1.5h-2.7z" fill="none" stroke="#808080" stroke-width=".16"/>
<path d="M79.1 128.4v2.4M81.2 128.4v2.4" fill="none" stroke="#808080" stroke-width=".47"/>
<path d="M78.9 127.2h2.5v1.2h-2.5z" fill-rule="evenodd" fill="#808080"/>
<path d="M78.9 127.2h2.5v1.2h-2.5z" fill="none" stroke="#808080" stroke-width=".16"/>
<path d="M78.9 130.8h2.5v1.2h-2.5z" fill-rule="evenodd" fill="#808080"/>
<path d="M78.9 130.8h2.5v1.2h-2.5z" fill="none" stroke="#808080" stroke-width=".16"/>
<path d="M74 116v2.4M76.1 116v2.4" fill="none" stroke="#808080" stroke-width=".47"/>
<path d="M73.8 114.8h2.5v1.2h-2.5z" fill-rule="evenodd" fill="#808080"/>
<path d="M73.8 114.8h2.5v1.2h-2.5z" fill="none" stroke="#808080" stroke-width=".16"/>
<path d="M73.8 118.4h2.5v1.2h-2.5z" fill-rule="evenodd" fill="#808080"/>
<path d="M73.8 118.4h2.5v1.2h-2.5z" fill="none" stroke="#808080" stroke-width=".16"/>
<path d="M126.4 106.8v2M128.9 106.8v2" fill="none" stroke="#808080" stroke-width=".3"/>
<path d="M126.3 108.8h2.7v1.4h-2.7z" fill-rule="evenodd" fill="#808080"/>
<path d="M126.3 108.8h2.7v1.4h-2.7z" fill="none" stroke="#808080" stroke-width=".16"/>
<path d="M126.3 105.4h2.7v1.4h-2.7z" fill-rule="evenodd" fill="#808080"/>
<path d="M126.3 105.4h2.7v1.4h-2.7z" fill="none" stroke="#808080" stroke-width=".16"/>
<path d="M145.2 128.4v2.4M147.2 128.4v2.4" fill="none" stroke="#808080" stroke-width=".47"/>
<path d="M145 127.2h2.4v1.2h-2.4z" fill-rule="evenodd" fill="#808080"/>
<path d="M145 127.2h2.4v1.2h-2.4z" fill="none" stroke="#808080" stroke-width=".16"/>
<path d="M145 130.8h2.4v1.2h-2.4z" fill-rule="evenodd" fill="#808080"/>
<path d="M145 130.8h2.4v1.2h-2.4z" fill="none" stroke="#808080" stroke-width=".16"/>
<path d="M140.1 116v2.4M142.2 116v2.4" fill="none" stroke="#808080" stroke-width=".47"/>
<path d="M139.9 114.8h2.5v1.2h-2.5z" fill-rule="evenodd" fill="#808080"/>
<path d="M139.9 114.8h2.5v1.2h-2.5z" fill="none" stroke="#808080" stroke-width=".16"/>
<path d="M139.9 118.4h2.5v1.2h-2.5z" fill-rule="evenodd" fill="#808080"/>
<path d="M139.9 118.4h2.5v1.2h-2.5z" fill="none" stroke="#808080" stroke-width=".16"/>
<path d="M192.5 106.8v2M194.9 106.8v2" fill="none" stroke="#808080" stroke-width=".3"/>
<path d="M192.4 108.8h2.7v1.4h-2.7z" fill-rule="evenodd" fill="#808080"/>
<path d="M192.4 108.8h2.7v1.4h-2.7z" fill="none" stroke="#808080" stroke-width=".16"/>
<path d="M192.4 105.4h2.7v1.4h-2.7z" fill-rule="evenodd" fill="#808080"/>
<path d="M192.4 105.4h2.7v1.4h-2.7z" fill="none" stroke="#808080" stroke-width=".16"/>
<path d="M160.4 79.3h16.6v14.9h-16.6zM163.2 86.7h11" fill="none" stroke="#808080" stroke-width=".38"/>
<path d="M167.6 86.1h2.2v1.2h-2.2z" fill-rule="evenodd" fill="#808080"/>
<path d="M167.6 86.1h2.2v1.2h-2.2z" fill="none" stroke="#808080" stroke-width=".16"/>
<path d="M94.7 79.3h16.6v14.9h-16.6zM97.5 86.7h11" fill="none" stroke="#808080" stroke-width=".38"/>
<path d="M101.9 86.1h2.2v1.2h-2.2z" fill-rule="evenodd" fill="#808080"/>
<path d="M101.9 86.1h2.2v1.2h-2.2z" fill="none" stroke="#808080" stroke-width=".16"/>
<path d="M161.8 101.7v2.1M165.5 101.6v2.2" fill="none" stroke="#808080" stroke-width=".3"/>
<path d="M161.5 99.6h4.2v2.1h-4.2z" fill-rule="evenodd" fill="#808080"/>
<path d="M161.5 99.6h4.2v2.1h-4.2z" fill="none" stroke="#808080" stroke-width=".16"/>
<path d="M161.5 103.8h4.2v2.1h-4.2z" fill-rule="evenodd" fill="#808080"/>
<path d="M161.5 103.8h4.2v2.1h-4.2z" fill="none" stroke="#808080" stroke-width=".16"/>
<path d="M95.7 101.7v2.1M99.4 101.6v2.2" fill="none" stroke="#808080" stroke-width=".3"/>
<path d="M95.5 99.6h4.2v2.1h-4.2z" fill-rule="evenodd" fill="#808080"/>
<path d="M95.5 99.6h4.2v2.1h-4.2z" fill="none" stroke="#808080" stroke-width=".16"/>
<path d="M95.5 103.8h4.2v2.1h-4.2z" fill-rule="evenodd" fill="#808080"/>
<path d="M95.5 103.8h4.2v2.1h-4.2z" fill="none" stroke="#808080" stroke-width=".16"/>
<path d="M190.5 156a2.84 2.84 0 0 1 4.4 .8 2.84 2.84 0 0 1-1.8 4.1 2.84 2.84 0 0 1-3.5-2.8h1.3a1.51 1.51 0 0 1 2-1.5 1.51 1.51 0 0 1 .7 2.3 1.51 1.51 0 0 1-2.5 0l-.2-.8h-1.3l.1-.8 .3-.7z" fill-rule="evenodd" fill="#808080"/>
<path d="M190.5 156a2.84 2.84 0 0 1 4.4 .8 2.84 2.84 0 0 1-1.8 4.1 2.84 2.84 0 0 1-3.5-2.8h1.3a1.51 1.51 0 0 1 2-1.5 1.51 1.51 0 0 1 .7 2.3 1.51 1.51 0 0 1-2.5 0l-.2-.8h-1.3l.1-.8 .3-.7z" fill="none" stroke="#808080" stroke-width=".16"/>
<path d="M182.7 158.1h7.1a2.62 2.62 0 0 0 2.6 2.6v7.1a9.7 9.7 0 0 1-9.7-9.7z" fill-rule="evenodd" fill="#808080"/>
<path d="M182.7 158.1h7.1a2.62 2.62 0 0 0 2.6 2.6v7.1a9.7 9.7 0 0 1-9.7-9.7z" fill="none" stroke="#808080" stroke-width=".16"/>
<path d="M192.4 148.3a9.7 9.7 0 0 1 9.7 9.8h-7.1a2.56 2.56 0 0 0-2.6-2.7z" fill-rule="evenodd" fill="#808080"/>
<path d="M192.4 148.3a9.7 9.7 0 0 1 9.7 9.8h-7.1a2.56 2.56 0 0 0-2.6-2.7z" fill="none" stroke="#808080" stroke-width=".16"/>
<path d="M190.5 61.7a2.84 2.84 0 0 1 4.4 .8 2.84 2.84 0 0 1-1.8 4 2.84 2.84 0 0 1-3.5-2.7h1.3a1.51 1.51 0 0 1 2-1.5 1.51 1.51 0 0 1 .7 2.3 1.51 1.51 0 0 1-2.5 0l-.2-.8h-1.3l.1-.8 .3-.7z" fill-rule="evenodd" fill="#808080"/>
<path d="M190.5 61.7a2.84 2.84 0 0 1 4.4 .8 2.84 2.84 0 0 1-1.8 4 2.84 2.84 0 0 1-3.5-2.7h1.3a1.51 1.51 0 0 1 2-1.5 1.51 1.51 0 0 1 .7 2.3 1.51 1.51 0 0 1-2.5 0l-.2-.8h-1.3l.1-.8 .3-.7z" fill="none" stroke="#808080" stroke-width=".16"/>
<path d="M182.7 63.8h7.1a2.56 2.56 0 0 0 2.6 2.6v7.1a9.7 9.7 0 0 1-9.7-9.7z" fill-rule="evenodd" fill="#808080"/>
<path d="M182.7 63.8h7.1a2.56 2.56 0 0 0 2.6 2.6v7.1a9.7 9.7 0 0 1-9.7-9.7z" fill="none" stroke="#808080" stroke-width=".16"/>
<path d="M192.4 54a9.7 9.7 0 0 1 9.7 9.8h-7.1a2.62 2.62 0 0 0-2.6-2.7z" fill-rule="evenodd" fill="#808080"/>
<path d="M192.4 54a9.7 9.7 0 0 1 9.7 9.8h-7.1a2.62 2.62 0 0 0-2.6-2.7z" fill="none" stroke="#808080" stroke-width=".16"/>
<path d="M50.4 61.7a2.83 2.83 0 0 1 4.4 .7 2.83 2.83 0 0 1-1.7 4.1 2.83 2.83 0 0 1-3.6-2.7h1.3a1.53 1.53 0 0 1 2.1-1.4 1.53 1.53 0 0 1 .6 2.4 1.53 1.53 0 0 1-2.4-.2l-.3-.8h-1.3l.2-.8 .3-.7z" fill-rule="evenodd" fill="#808080"/>
<path d="M50.4 61.7a2.83 2.83 0 0 1 4.4 .7 2.83 2.83 0 0 1-1.7 4.1 2.83 2.83 0 0 1-3.6-2.7h1.3a1.53 1.53 0 0 1 2.1-1.4 1.53 1.53 0 0 1 .6 2.4 1.53 1.53 0 0 1-2.4-.2l-.3-.8h-1.3l.2-.8 .3-.7z" fill="none" stroke="#808080" stroke-width=".16"/>
<path d="M42.6 63.8h7.1a2.64 2.64 0 0 0 2.7 2.6v7.1a9.7 9.7 0 0 1-9.8-9.7z" fill-rule="evenodd" fill="#808080"/>
<path d="M42.6 63.8h7.1a2.64 2.64 0 0 0 2.7 2.6v7.1a9.7 9.7 0 0 1-9.8-9.7z" fill="none" stroke="#808080" stroke-width=".16"/>
<path d="M52.4 54a9.7 9.7 0 0 1 9.7 9.8h-7.1a2.71 2.71 0 0 0-2.6-2.7z" fill-rule="evenodd" fill="#808080"/>
<path d="M52.4 54a9.7 9.7 0 0 1 9.7 9.8h-7.1a2.71 2.71 0 0 0-2.6-2.7z" fill="none" stroke="#808080" stroke-width=".16"/>
<path d="M50.4 156a2.83 2.83 0 0 1 4.4 .7 2.83 2.83 0 0 1-1.7 4.1 2.83 2.83 0 0 1-3.6-2.7h1.3a1.53 1.53 0 0 1 2.1-1.4 1.53 1.53 0 0 1 .6 2.4 1.53 1.53 0 0 1-2.4-.2l-.3-.8h-1.3l.2-.8 .3-.7z" fill-rule="evenodd" fill="#808080"/>
<path d="M50.4 156a2.83 2.83 0 0 1 4.4 .7 2.83 2.83 0 0 1-1.7 4.1 2.83 2.83 0 0 1-3.6-2.7h1.3a1.53 1.53 0 0 1 2.1-1.4 1.53 1.53 0 0 1 .6 2.4 1.53 1.53 0 0 1-2.4-.2l-.3-.8h-1.3l.2-.8 .3-.7z" fill="none" stroke="#808080" stroke-width=".16"/>
<path d="M42.6 158.1h7.1a2.71 2.71 0 0 0 2.7 2.6v7.1a9.7 9.7 0 0 1-9.8-9.7z" fill-rule="evenodd" fill="#808080"/>
<path d="M42.6 158.1h7.1a2.71 2.71 0 0 0 2.7 2.6v7.1a9.7 9.7 0 0 1-9.8-9.7z" fill="none" stroke="#808080" stroke-width=".16"/>
<path d="M52.4 148.3a9.7 9.7 0 0 1 9.7 9.8h-7.1a2.64 2.64 0 0 0-2.6-2.7z" fill-rule="evenodd" fill="#808080"/>
<path d="M52.4 148.3a9.7 9.7 0 0 1 9.7 9.8h-7.1a2.64 2.64 0 0 0-2.6-2.7z" fill="none" stroke="#808080" stroke-width=".16"/>
<path d="M85.8 33.1l-.9 1v17.8M93.3 33.1l1 1v17.8M82.3 51.9h14.5M85.9 51.9v-22.9l.8-1.4h5.8l.7 1.4v22.9M82.3 61h1.8v-1.9h3.7v1.9h3.6v-1.9h3.6v1.9h1.8" fill="none" stroke="#808080" stroke-width=".76"/>
<path d="M85.2 65.7h1.5v1.4h-1.5z" fill-rule="evenodd" fill="#808080"/>
<path d="M85.2 65.7h1.5v1.4h-1.5z" fill="none" stroke="#808080" stroke-width=".16"/>
<path d="M92.5 65.7h1.4v1.4h-1.4z" fill-rule="evenodd" fill="#808080"/>
<path d="M92.5 65.7h1.4v1.4h-1.4z" fill="none" stroke="#808080" stroke-width=".16"/>
<path d="M85.2 59.3h1.5v6.3h-1.5z" fill-rule="evenodd" fill="#808080"/>
<path d="M85.2 59.3h1.5v6.3h-1.5z" fill="none" stroke="#808080" stroke-width=".16"/>
<path d="M92.5 59.3h1.4v6.3h-1.4z" fill-rule="evenodd" fill="#808080"/>
<path d="M92.5 59.3h1.4v6.3h-1.4z" fill="none" stroke="#808080" stroke-width=".16"/>
<path d="M168.6 33.1l-1 1v17.8M176.1 33.1l.9 1v17.8M165.1 51.9h14.5M168.7 51.9v-22.9l.7-1.4h5.9l.7 1.4v22.9M165.1 61h1.8v-1.9h3.6v1.9h3.7v-1.9h3.6v1.9h1.8" fill="none" stroke="#808080" stroke-width=".76"/>
<path d="M168 65.7h1.4v1.4h-1.4z" fill-rule="evenodd" fill="#808080"/>
<path d="M168 65.7h1.4v1.4h-1.4z" fill="none" stroke="#808080" stroke-width=".16"/>
<path d="M175.3 65.7h1.4v1.4h-1.4z" fill-rule="evenodd" fill="#808080"/>
<path d="M175.3 65.7h1.4v1.4h-1.4z" fill="none" stroke="#808080" stroke-width=".16"/>
<path d="M168 59.3h1.4v6.3h-1.4z" fill-rule="evenodd" fill="#808080"/>
<path d="M168 59.3h1.4v6.3h-1.4z" fill="none" stroke="#808080" stroke-width=".16"/>
<path d="M175.3 59.3h1.4v6.3h-1.4z" fill-rule="evenodd" fill="#808080"/>
<path d="M175.3 59.3h1.4v6.3h-1.4z" fill="none" stroke="#808080" stroke-width=".16"/>
<g fill="none" stroke="#000" stroke-width=".16">
<path d="M44.3 55.7a11.6 11.6 0 0 1 8.1-3.4h140a11.4 11.4 0 0 1 11.4 11.5v94.3a11.4 11.4 0 0 1-11.4 11.4h-140a11.4 11.4 0 0 1-11.5-11.4v-94.3a11.4 11.4 0 0 1 3.4-8.1zM45.3 79.5v1.4M50 63.8h4.7M52.4 61.4v4.7M71.2 78.7h1.9M71.4 67.9h1.5M72.1 67.1v1.5M72.1 77.9v1.8M78.4 75.1h2M79.4 74.1v2M86.7 66.4h5.8M89.6 63.5v5.8"/>
<path d="M103.4 62.1h2.9M104.8 60.6v2.9M147.4 75.1h2M148.4 74.2v1.9M154.7 78.7h1.8M154.9 67.9h1.5M155.7 67.1v1.5M155.7 77.9v1.8M169.4 66.4h5.9M172.3 63.5v5.8M190.1 63.8h4.6M192.4 61.4v4.7"/>
<path d="M197.7 79.5v1.4M44.6 80.2h1.4M79.2 90.4h1.8M80.1 89.5v1.8M101.1 86.7h3.8M103 84.9v3.7M147.5 89.7h1.8M148.4 88.8v1.8M166.8 86.7h3.8M168.7 84.9v3.7M197 80.2h1.5M47.9 115.1h2.1"/>
<path d="M48.9 114v2.1M74.2 117.2h1.7M75.1 116.3v1.9M90.3 110.7h1.5M91 109.9v1.6M96.4 102.7h2.3M97.6 101.6v2.3M98.8 118.7h3.3M100.5 117.1v3.2M115.4 106h2.8M116.8 104.6v2.8M126.9 107.8h1.6"/>
<path d="M127.7 107v1.6M140.1 117.2h2M141.1 116.2v2M156.3 110.7h1.6M157.1 109.9v1.6M162.5 102.7h2.3M163.6 101.6v2.2M164.9 118.7h3.2M166.5 117.1v3.2M181.5 106h2.7M182.9 104.6v2.7M193 107.8h1.5"/>
<path d="M193.8 107v1.6M46 139.7v1.5M79.2 129.6h1.8M80.1 128.7v1.8M86 129.6h2.8M87.4 128.1v2.9M93.8 129.6h1.7M94.7 128.7v1.8M114.2 136.8h1.5M115 136.1v1.5M124.9 136.8h1.9M125.9 135.8v2"/>
<path d="M145.3 129.6h1.8M146.2 128.7v1.8M152 129.6h2.9M153.5 128.1v2.9M159.7 129.6h2M160.7 128.6v2M164.3 139.5v3.4M198.5 139.7h1.4M199.2 139v1.5M45.3 140.5h1.4M50 158.1h4.7M52.4 155.7v4.7"/>
<path d="M82.3 157.5v5.8M119 151.3h5.8M121.9 148.5v5.8M146.9 151.3h1.5M147.7 150.6v1.5M161.1 158.6h2.2M162.2 157.5v2.2M162.7 141.2h3.3M190.1 158.1h4.6M192.4 155.7v4.7M79.4 160.4h5.8M146.8 161.5h1.7"/>
<path d="M147.7 160.6v1.8"/>
<circle cx="192.4" cy="158.1" r="4.3"/>
</g>
<circle cx="192.4" cy="158.1" r="4.3" fill="#fff"/>
<g fill="none" stroke="#000" stroke-width=".16">
<circle cx="192.4" cy="63.8" r="4.3"/>
<circle cx="192.4" cy="158.1" r="4.3"/>
</g>
<circle cx="192.4" cy="63.8" r="4.3" fill="#fff"/>
<g fill="none" stroke="#000" stroke-width=".16">
<circle cx="52.4" cy="63.8" r="4.3"/>
<circle cx="192.4" cy="63.8" r="4.3"/>
</g>
<circle cx="52.4" cy="63.8" r="4.3" fill="#fff"/>
<g fill="none" stroke="#000" stroke-width=".16">
<circle cx="52.4" cy="63.8" r="4.3"/>
<circle cx="52.4" cy="158.1" r="4.3"/>
</g>
<circle cx="52.4" cy="158.1" r="4.3" fill="#fff"/>
<circle cx="52.4" cy="158.1" r="4.3" fill="none" stroke="#000" stroke-width=".16"/>
<g font-size="5.1" fill="#808080">
<text x="87.3" y="56.7" transform="rotate(-90 87.3 56.7)">1</text>
<text x="94.4" y="57.1" transform="rotate(-90 94.4 57.1)">2</text>
<text x="170.1" y="56.7" transform="rotate(-90 170.1 56.7)">1</text>
<text x="177.2" y="57.1" transform="rotate(-90 177.2 57.1)">2</text>
<text x="69.3" y="147.7">1</text>
<text x="83" y="147.7">2</text>
</g>
<text font-size="3.6" x="4.2" y="210.7">2017-01-11 5:29 PM f=2.86 C:\Users\Adrian\Documents\ExMachina\repos\WDY-electronics\Power_Board\WDY_Power_Board.brd</text>
<g font-size="2.5" fill="#808080">
<text x="79.8" y="63.2">J1</text>
<text x="161.9" y="64">J2</text>
<text x="69.6" y="70.4" transform="rotate(-90 69.6 70.4)">LED3</text>
<text x="153.1" y="70.4" transform="rotate(-90 153.1 70.4)">LED4</text>
<text x="98.6" y="77.5">L2</text>
<text x="165.4" y="77.4">L1</text>
<text x="43.5" y="78.4">JP4</text>
<text x="69.2" y="82.7" transform="rotate(-90 69.2 82.7)">R9</text>
<text x="77.2" y="79" transform="rotate(-90 77.2 79)">R11</text>
<text x="145.8" y="78.4" transform="rotate(-90 145.8 78.4)">R12</text>
<text x="153.1" y="82" transform="rotate(-90 153.1 82)">R10</text>
<text x="195.9" y="78.4">JP3</text>
<text x="77.8" y="95">TP2</text>
<text x="146" y="94.3">TP5</text>
<text x="95" y="106.3" transform="rotate(-90 95 106.3)">C8</text>
<text x="160.7" y="105.6" transform="rotate(-90 160.7 105.6)">C7</text>
<text x="88.5" y="113.2" transform="rotate(-90 88.5 113.2)">C1</text>
<text x="96.4" y="113.3">U1</text>
<text x="111.3" y="112.6" transform="rotate(-90 111.3 112.6)">D2</text>
<text x="125.1" y="111.1" transform="rotate(-90 125.1 111.1)">C5</text>
<text x="154.6" y="114" transform="rotate(-90 154.6 114)">C2</text>
<text x="161.8" y="113.3">U2</text>
<text x="177" y="111.8" transform="rotate(-90 177 111.8)">D3</text>
<text x="191.2" y="111.1" transform="rotate(-90 191.2 111.1)">C6</text>
<text x="46.6" y="119.7">TP3</text>
<text x="72.5" y="120.5" transform="rotate(-90 72.5 120.5)">R5</text>
<text x="138.6" y="121.2" transform="rotate(-90 138.6 121.2)">R7</text>
<text x="77.6" y="132.8" transform="rotate(-90 77.6 132.8)">R6</text>
<text x="83.8" y="137.2">X1</text>
<text x="84.9" y="132.8" transform="rotate(-90 84.9 132.8)">C3</text>
<text x="92.1" y="132.8" transform="rotate(-90 92.1 132.8)">R1</text>
<text x="112.1" y="134.3">LED1</text>
<text x="121.9" y="134.3">R3</text>
<text x="143.7" y="132.8" transform="rotate(-90 143.7 132.8)">R8</text>
<text x="151.6" y="132.8" transform="rotate(-90 151.6 132.8)">C4</text>
<text x="158.2" y="132.8" transform="rotate(-90 158.2 132.8)">R2</text>
<text x="163.2" y="135.3">D1</text>
<text x="197.4" y="137.2">JP2</text>
<text x="44.2" y="138.6">JP1</text>
<text x="145.4" y="154.8" transform="rotate(-90 145.4 154.8)">LED2</text>
<text x="145.1" y="164.8" transform="rotate(-90 145.1 164.8)">R4</text>
<text x="162" y="164.7">TP1</text>
</g>
<g font-size="1.6" fill="#808080">
<text x="75.4" y="69.7" transform="rotate(-90 75.4 69.7)">Blue</text>
<text x="158.9" y="69.7" transform="rotate(-90 158.9 69.7)">Blue</text>
<text x="76.6" y="73.7" transform="rotate(-90 76.6 73.7)">1k5</text>
<text x="87.9" y="73.7">22-05-7028-02</text>
<text x="104" y="76.9">15uH</text>
<text x="145.8" y="73.3" transform="rotate(-90 145.8 73.3)">1k5</text>
<text x="153.1" y="77.7" transform="rotate(-90 153.1 77.7)">1k5</text>
<text x="169.8" y="77.4">10uH</text>
<text x="171.3" y="73.4">22-05-7028-02</text>
<text x="68.6" y="78.1" transform="rotate(-90 68.6 78.1)">1k5</text>
<text x="76" y="89.3">TPB1,27</text>
<text x="144.3" y="88.6">TPB1,27</text>
<text x="94.4" y="101.9" transform="rotate(-90 94.4 101.9)">22uF</text>
<text x="160.7" y="102" transform="rotate(-90 160.7 102)">22uF</text>
<text x="110.7" y="106.2" transform="rotate(-90 110.7 106.2)">MBRS140</text>
<text x="125.1" y="107.4" transform="rotate(-90 125.1 107.4)">2.2uF</text>
<text x="177" y="106" transform="rotate(-90 177 106)">MBRS140</text>
<text x="191.2" y="107.4" transform="rotate(-90 191.2 107.4)">2.2uF</text>
<text x="88.5" y="109.6" transform="rotate(-90 88.5 109.6)">2.2uF</text>
<text x="154.6" y="109.6" transform="rotate(-90 154.6 109.6)">2.2uF</text>
<text x="72.5" y="116.9" transform="rotate(-90 72.5 116.9)">52k3</text>
<text x="138.6" y="116.9" transform="rotate(-90 138.6 116.9)">31k6</text>
<text x="44.8" y="122">TPB1,27</text>
<text x="96.4" y="124.8">LT3686HDDPBF</text>
<text x="162.5" y="124.8">LT3686HDDPBF</text>
<text x="77.6" y="129.2" transform="rotate(-90 77.6 129.2)">1000pF</text>
<text x="84.9" y="129.2" transform="rotate(-90 84.9 129.2)">10k</text>
<text x="92.1" y="129.2" transform="rotate(-90 92.1 129.2)">31k6</text>
<text x="143.7" y="128.5" transform="rotate(-90 143.7 128.5)">1000pF</text>
<text x="150.9" y="128.5" transform="rotate(-90 150.9 128.5)">10k</text>
<text x="158.2" y="128.5" transform="rotate(-90 158.2 128.5)">31k6</text>
<text x="127" y="134.3">4k7</text>
<text x="83.8" y="139.4">MSTBA2</text>
<text x="112.8" y="140.1">Blue</text>
<text x="160.1" y="148.5">STPS3L40UF</text>
<text x="150.9" y="152.8" transform="rotate(-90 150.9 152.8)">Blue</text>
<text x="145.1" y="160.4" transform="rotate(-90 145.1 160.4)">4k7</text>
<text x="160.2" y="166.3">TPB1,27</text>
</g>
</svg>
